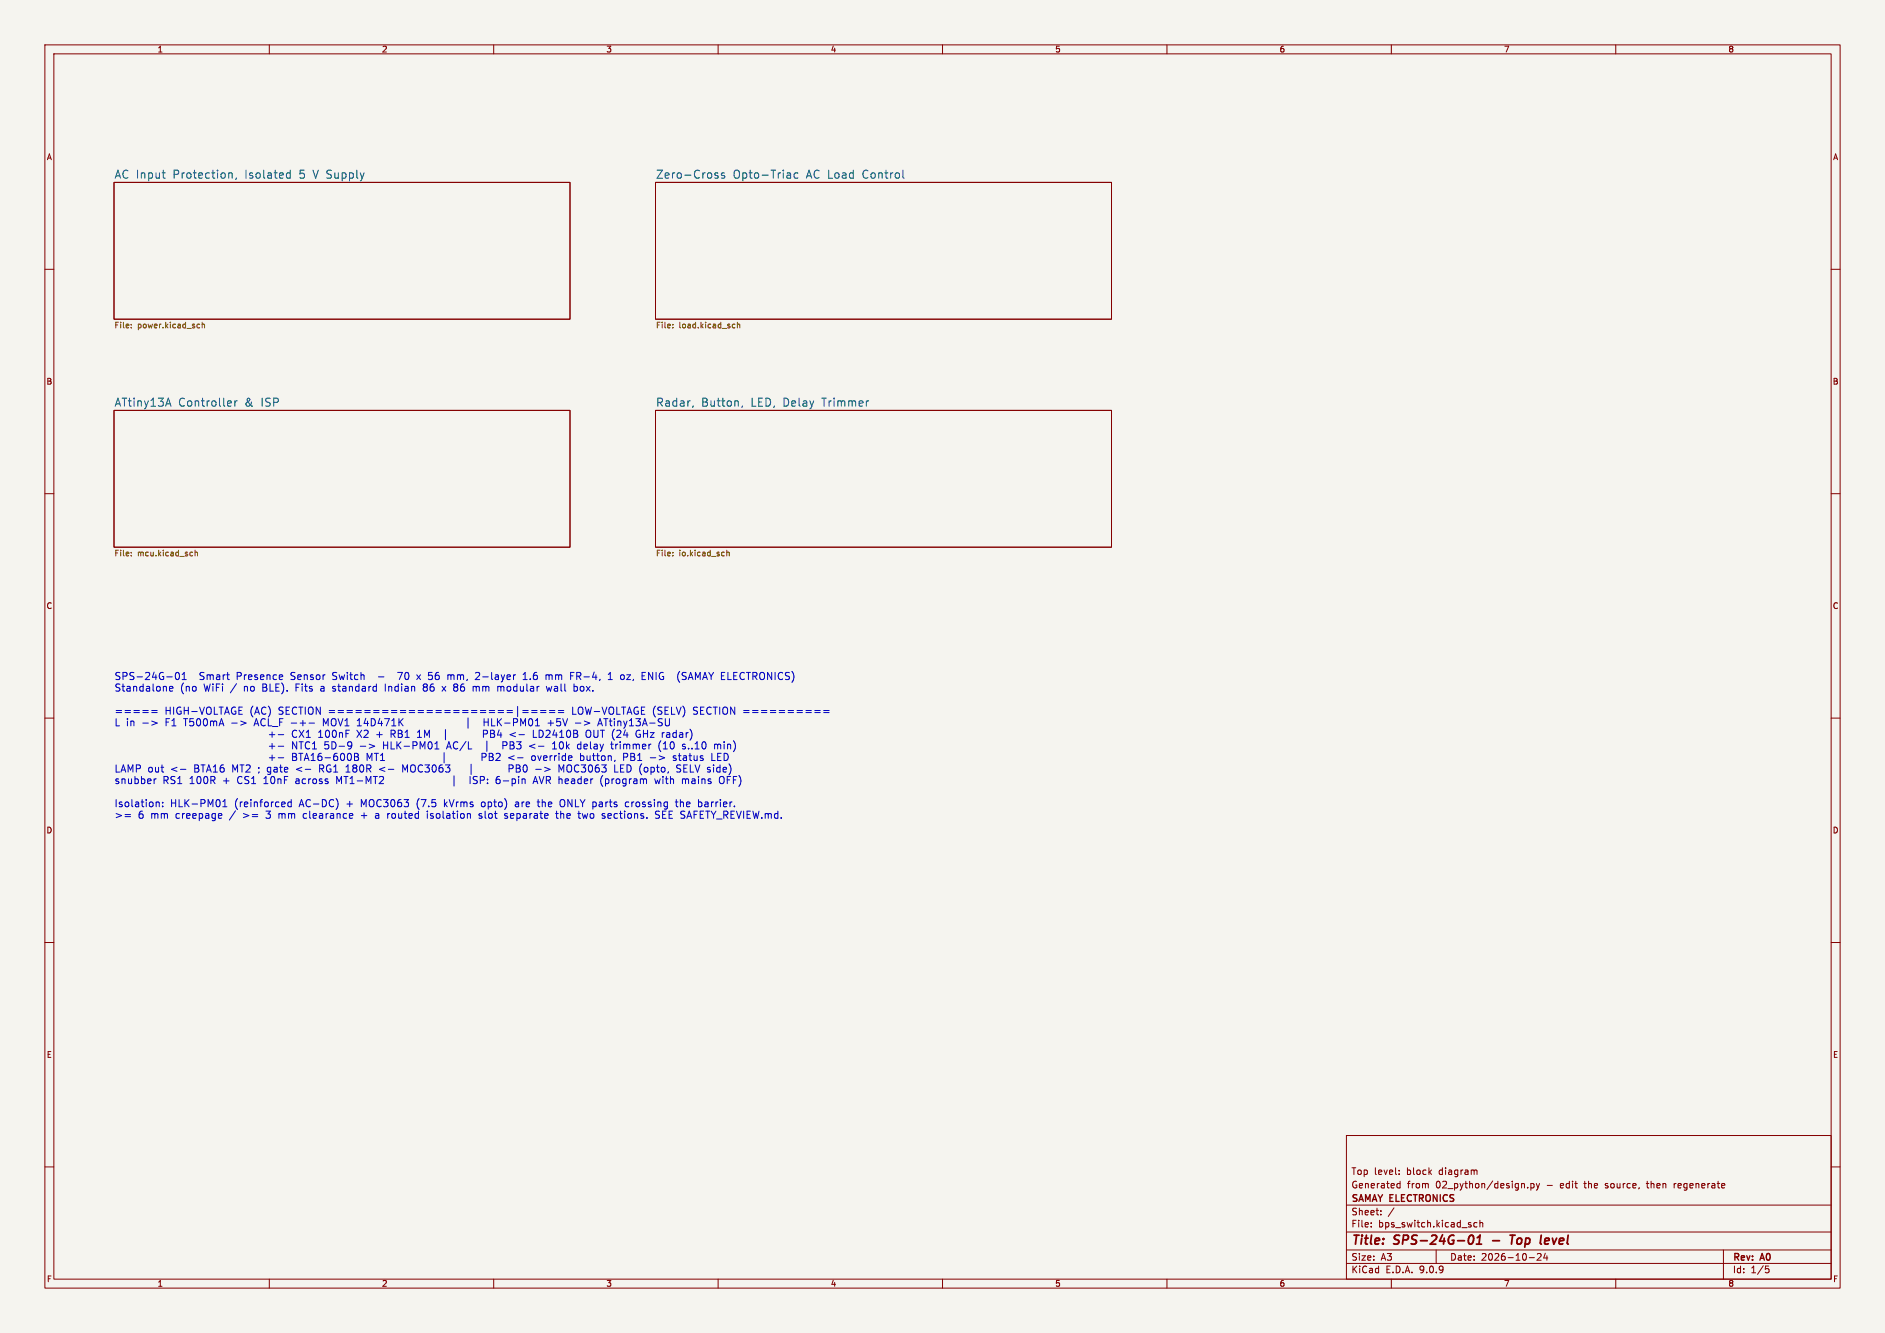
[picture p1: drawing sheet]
<svg xmlns="http://www.w3.org/2000/svg" width="420mm" height="297mm" viewBox="0 0 420 297" stroke-linecap="round" stroke-linejoin="round" font-family="sans-serif">
<path d="M0 0h420v297h-420z" fill="#f5f4ef" stroke="#f5f4ef" stroke-width=".22"/>
<g fill="none" stroke="#840000" stroke-width=".22">
<path d="M10 10h400v277h-400zM12 12h396v273h-396zM60 10v2M110 10v2M160 10v2M210 10v2M260 10v2M310 10v2M360 10v2M25.4 40.6h101.6v30.5h-101.6zM146 40.6h101.6v30.5h-101.6zM10 60h2"/>
<path d="M408 60h2M25.4 91.4h101.6v30.5h-101.6zM146 91.4h101.6v30.5h-101.6zM10 110h2M408 110h2M10 160h2M408 160h2M10 210h2M408 210h2M300 253h108v32h-108zM10 260h2M300 278.5h108"/>
<path d="M300 274.5h108M300 268.5h108M305.5 273.2v.2M305.5 272.5v.1M307.7 270.5v.2M307.7 269.8v.1M310.6 269.1l-1.3 1.9M311.4 264.6h.5M311.4 263.8h.5M311.7 261.5v.2M311.7 260.8v.1M311.9 263.2v1.5"/>
<path d="M320 278.5v3M328.9 260.7l.2 .2v.8M329.1 272.5l-.4-.1-.3 .3 .1 .6h.6M329.7 272.5l.2-.1 .4 .1 .1 .9M329.7 271.9v1.5M340.4 264.5v.2M341.1 263.8l.4-.1 .3 .3-.1 .6h-.6M341.1 263.7v1.5M342.3 263.7l.4 1M342.7 264.7l-.4 .5M343 263.7l-.3 1M343.3 279.4v.5l-.9 .9h1"/>
<path d="M344.3 279.2l-.4 1.1h1M344.7 279.8v1M366.8 263.7h.6M373 263.7v1M373.3 263.7l-.3 .3M384 278.5v6.5M408 260h2M60 285v2M110 285v2M160 285v2M210 285v2M260 285v2"/>
<path d="M300 281.5h108M310 285v2M340.7 280.2h1.2M360 285v2M393.4 282.1h.7M393.5 282.7h.4l.3 .2-.2 .6-.5 .1"/>
</g>
<path d="M327.2 276l.3-.6 .5-.2a1.19 1.19 0 0 1-.5 2l-.2-.2M329 277.2h1.1M329.1 275.8l.7-.6-.3 2M332.6 276.4h1.5M336.4 275.2h1.2M337 275.2l-.2 2M344.2 277.1h.8M344.9 275.9h-.4l-.3 .3M345.2 276.3l-1 .2" fill="none" stroke="#840000" stroke-width=".4"/>
<g fill="none" stroke="#006464" stroke-width=".22">
<path d="M36.1 38.5h.7M36.5 39.6l.3 .1M51 38.6h.6l.1 1.1M52.7 39.6l-.2 .4M64 38.6h.7M64 39.6h.7M64.7 37.9v1.8M159.4 38.6h.6M159.4 39l.6 .2v.3l-.2 .2-.5-.1M161.4 38.6l-.4-.1-.3 .3 .1 .2 .6 .2v.4h-.7M175.6 38.5h.3l.3 .3v.9M176.2 39.6l-.6 .1"/>
<path d="M176.2 38.9l-.6 .1M177.8 38.6l-.5-.1-.4 .4v.5l.2 .2h.7M201.2 37.9v1.6l.2 .2M37.1 90h.8M37.5 88.7l.6 1.8M51.3 89.3l.3 .4-.9 .2M51.5 90.4l-.2 .1M52.3 89.3v1.2M52.8 89.3l-.3 .1-.2 .3M154.5 90.4l-.2 .4M165.4 90.4l-.1 .4M193.4 89.3h.2"/>
</g>
<g fill="none" stroke="#725600" stroke-width=".22">
<path d="M29.2 72.9v.2M29.2 72.3v.1M44.1 72.2l.4 .1M44.5 73l-.4 .1M45 72.3h.5l.1 .8M45 71.8v1.3M149.9 72.9v.2M149.9 72.3v.1M163.4 72.2l.3 .1M163.7 73l-.3 .1M164.3 72.3h.5v.8M164.3 71.8v1.3"/>
<path d="M29.2 123.1v.1M29.2 123.7v.2M42.8 123l.1 .1M42.9 123.8l-.1 .1M43.5 122.6v1.3M43.5 123.1h.4l.1 .8M149.9 123.1v.1M149.9 123.7v.2M161.9 123.1h.5l.1 .8M161.9 122.6v1.3"/>
</g>
<g fill="none" stroke="#0000c2" stroke-width=".22">
<path d="M31.8 158.3h1.2M31.8 158.8h1.2M33.8 158.3h1.2M33.8 158.8h1.2M37.2 150.8h1.2M37.8 153.5l.7-.2v-.3l-.5-.1-.2 .3v.7h.7M39.2 150l.2-.2a.85 .85 0 0 1 .6 .8 .85 .85 0 0 1-.6 .8l-.2-.1-.1-.5zM40.6 151.4h.9M40.6 150.3l.4-.5v1.6M50.5 150.4h.6M50.9 151.4h.2M62.8 150.4l.2 .3-.8 .2"/>
<path d="M62.9 151.3l-.1 .1M85.8 152.4v1.6M88.6 149.8h1.1M92.9 150.4l.8 1M93.7 150.4l-.8 1M94.4 152.5l-.1 .3 .3 .3-.2 .1-.1 .5 .3 .3M98.5 152.9l.8 1.1M99.3 152.9l-.8 1.1M99.8 150.4v1M100.4 150.4h-.4l-.2 .1M104.3 160v2.3M105.4 153.1l.5-.2 .2 .3"/>
<path d="M106.7 149.9l-.5-.1-.2 .2M106.8 150.5l-.9 .9h1M109 158.3h1.2M109 158.8h1.2M111 158.3h1.2M111 158.8h1.2M111.5 153l.1 .2M111.6 153.2v.8M111.7 153l-.1 .2M113 158.3h1.2M113 158.8h1.2M115.3 157.4v2.3"/>
<path d="M116.5 158.3h1.2M116.5 158.8h1.2M116.5 151.4h1M116.5 150.3l.5-.5v1.6M118.5 158.3h1.2M118.5 158.8h1.2M120.4 158.3h1.3M120.4 158.8h1.3M121.7 152.9l.3 1.1 .3-.8 .3 .8 .3-1.1M121.7 150.4h.4l.2 .2M122.3 150.6v.8M122.4 158.3h1.2"/>
<path d="M122.4 158.8h1.2M122.8 150.4l-.5 .2M124.4 158.3h1.2M124.4 158.8h1.2M127.1 150.6h.6M127.9 153l.5-.1 .3 .3-.2 .7h-.6M127.9 149.8h-.8v1.6M135.5 151.4h.9M135.5 150.3l.5-.5v1.6M139 150.5v.8M143.8 149.8h-.7v1.6M144.5 151.4v-1.6l.9 1.6"/>
<path d="M151.2 151.7l.2 .3M151.4 149.6l-.2 .3M152.8 151.3l-.2 .1-.6-.1M152.9 149.9l-.6-.1-.3 .3 .1 .4 .7 .3M179.6 158.3h1.2M179.6 158.8h1.2M181.5 158.3h1.3M181.5 158.8h1.3M183.5 158.3h1.2M183.5 158.8h1.2M31.8 161.1h1.2M33.8 160.7l1.2 .4-1.2 .5"/>
<path d="M34.3 173.5v1.1M34.8 173.5l-.5 .3M34.9 178.8h.5l.1 1M36.2 179.6v.2M36.2 178.8v.1M40.2 171.4h1.2M49.7 179.8h.9M49.7 178.6l.4-.4v1.6M51.6 161.1h1.3M53.6 160.7l1.2 .4-1.2 .5M60 163.7h1.2M60 166.3h1.2"/>
<path d="M60 168.8h1.2M60.6 163.1v1.2M60.6 165.7v1.2M60.6 168.2v1.2M62 163.7h1.2M62 166.3h1.2M62 168.8h1.2M64.9 178.8l-.5-.1-.3 .3 .2 .7h.6M64.9 178.2v1.6M65.2 167.8v1.6M66 168.8v.5M66.1 164.1l-.1 .1"/>
<path d="M66.1 165.3v1.6l-.9-1.6v1.6M66.6 167.8h.9M66.6 162.7l1.1 1.6M66.6 165.3h1M67 167.8v1.6M67.1 165.3v1.6M67.7 162.7l-1.1 1.6M67.9 169h.8M68.1 165.7v.8M68.3 167.8l-.5 1.6M68.9 161.1h1.2M71.2 170.4v1.6"/>
<path d="M71.2 171.3h.6M73.3 163v1M74.2 162.8l-.2 .5 .2 .8M74.8 165.7v.8M75.2 178.4l.1 .6-.1 .9M77.1 172h.9M77.4 170.7l-.3 .2M79.6 161.7h.9M81.8 167.8l.5 1.2 .6-1.2v1.6M82 162.8v.6l-1 .9h1M82.3 165.8l1.2 .5-1.2 .4M83.9 167.8v1.6"/>
<path d="M84.8 169.4h.9M84.9 168.2l-.1 .1M85.5 165.3v1.6M85.8 171l-1.3 .4 1.3 .5M86.4 165.3v1.6M87.1 162.7v1.6M87.1 163.5h.6M87.1 165.3v1.6h.8M88.4 165.3v1.6M88.7 166l.6 .9M88.7 162.7v1.6M89.3 165.3l-.9 .9"/>
<path d="M90.3 164.3h.9M90.3 171.6l-.6-1.2v1.6M90.7 162.7l-.4 .5M98.9 167.7v2.3M99.3 162.5v2.3M101.2 172.8v2.3M102 165.4a.76 .76 0 0 0-1.1 .6 .76 .76 0 0 0 .8 .9l.3-.2M103.8 165.2l-1.3 2.1M104.7 173v1.6M105 170.3v2.3M105.5 173.2v.4l.7 .3 .1 .4-.3 .3-.6-.1M107.4 167.8v1.6"/>
<path d="M107.7 163.5h.8l.1-.3-.1-.4-.8-.1v1.6M107.9 160.1v1.6M107.9 160.9h.9M108.2 168l.1 .4-.1 .2-.8 .1M108.8 160.1v1.6M109 167.8h.5l.3 .4-.3 .4 .3 .2 .1 .3-.3 .3h-.6zM109 168.6h.5M109.3 163.5h.5M109.5 160.1v1.6h.8M109.8 162.7h-.5v1.6l.8-.2 .1-.3-.4-.3M110.1 162.8v.4l-.3 .3M110.5 168l.6-.2 .3 .5-.9 1.1h.9"/>
<path d="M111.2 162.6l-.4 1.2h1M111.6 163.2v1.1M112.1 174h1.2M113.4 170.4v1.6M113.7 165.3v1.6l.8-.2 .1-.4-.4-.3M113.7 166h.5M114.3 170.6v.4l-.1 .2-.8 .1M114.4 165.4l.1 .3-.3 .3M115 170.4v1.6h.6M115 171.2h.6M115 178.7l-.1 .1M115 179.1l-.2 .3 .2 .4"/>
<path d="M116.1 166.6l-.3 .3-.7-.2M116.1 165.3l-.5 .6 .3 .1 .2 .2M118.8 168.4l-.3 .3v.4l.3 .3M118.8 174.6l.5-1.6 .5 1.6M118.8 162.7v1.6M118.9 174.1h.8M119.7 178.7h.6M119.9 178.2v1.3l.2 .3M120.1 162.7v1.6M120.1 173l.6 1.6 .5-1.6M121.7 162.8l.6-.1 .3 .5-1 1.1h1M122.1 161.1h1.2"/>
<path d="M122.6 168.4v1M122.7 160.5v1.2M123 168.4l-.4 .3M123.4 165.5l.2-.2v1.6M123.6 168.4v1M123.6 162.6l-.4 1.2h1M124 168.4l-.4 .3M124 161.6l.2 .1M124.5 172v-1.6l.6 1.2 .5-1.2v1.6M124.9 160.1h-.8l-.1 .8 .2-.2M125.4 165.4l.1 .5-.1 .8M125.5 178.2a.54 .54 0 0 0-.7 .5v.5a.54 .54 0 0 0 .7 .6"/>
<path d="M126.2 165.3v1.6M126.4 166.3l.4 .6M126.5 170.5a1.14 1.14 0 0 0 0 1.4M126.8 165.8l-.6 .6M130.2 160.7l1.2 .4-1.2 .5M132.4 166.8h.7M132.4 165.9l.5-.1 .2 .2M132.9 168.4h.6M133.1 166.2l-.7 .1M133.2 161.7l.5-1.6 .5 1.6M133.2 169.4h.3M133.3 161.3h.8"/>
<path d="M133.8 162.7h.9M134.1 168.5l-.1 .6 .3 .3h.4l.1-.3-.1-.6M135 160.1v1.6M135.1 173.5h.3l.3 .3-.1 .6-.5 .2M138.3 170.4v1.6h.7M138.3 171.2h.5M140.1 178.8l-.5-.1-.3 .3 .2 .7h.6M140.2 165.9l.1 1M147.1 173.5l-.3 1.1-.3-.8-.3 .8M147.7 173.5v1.1M150.2 165.9l-.1 .8-.4 .2M150.5 178.7h.6"/>
<path d="M150.6 168.5l-.4-.1-.2 .2 .1 .2 .5 .2v.4h-.6M150.7 178.2v1.3l.4 .3M151.4 167.8v1.4M151.6 171.4v.5M152.4 170.4v1.6h.7M152.4 171.2h.5M153.7 167.8v1.4M154.6 168.4l.1 1h.4l.2-.1M154.7 174h-.4l-.2 .2 .1 .3 .5 .1M155.3 168.4v1M155.8 178.7h.3l.3 .3-.1 .6-.5 .2M156 169.4h.2"/>
<path d="M156.1 168.5v.3M156.4 165.9l.1 .8 .4 .2M162 173.8h.6M162 173v1.6M163.4 165a1.83 1.83 0 0 1 0 2.5M27.9 181.5h1.2M27.9 181.9h1.2M49.2 181.3l.2 .3-.7 .2M49.3 182.3h-.1M67.6 181.4v.8M78.5 181.3l.1 .3-.8 .2M80.5 181.7h1.2"/>
<path d="M84.2 181.3h-.5M84.2 181.7h-.3l-.3 .2 .1 .4h.5M86.8 181.3h-.3M95.2 181.3v1M107.3 181.3h-.4l-.2 .3 .7 .4M107.4 182.1l-.2 .2h-.5M112.5 181.3v.4l.5 .2 .1 .2-.2 .2h-.5M123.8 181.3h.6M124 180.7v1.4l.4 .2M129.7 181.3l.3 1M146.1 181.3l.7 .3 .1 .4-.3 .3h-.6"/>
</g>
<g font-size="2.8" fill="#840000">
<text x="301" y="277.9">Title:</text>
<text x="310.6" y="277.9">SPS-24G-01</text>
<text x="338.2" y="277.9">Top</text>
<text x="345.6" y="277.9">level</text>
</g>
<g font-size="2.5" fill="#006464">
<text x="25.4" y="39.9">AC Input</text>
<text x="38.5" y="39.9">Protection,</text>
<text x="54.6" y="39.9">Isolated</text>
<text x="66.8" y="39.9">5</text>
<text x="69.9" y="39.9">V Supply</text>
<text x="146" y="39.9">Zero-Cross</text>
<text x="163.2" y="39.9">Opto-Triac</text>
<text x="179.6" y="39.9">AC Load</text>
<text x="192.2" y="39.9">Control</text>
<text x="25.4" y="90.7">ATtiny13A</text>
<text x="39.6" y="90.7">Controller</text>
<text x="54.5" y="90.7">&amp;</text>
<text x="58.2" y="90.7">ISP</text>
<text x="146" y="90.7">Radar,</text>
<text x="156.2" y="90.7">Button,</text>
<text x="167.2" y="90.7">LED, Delay</text>
<text x="183.2" y="90.7">Trimmer</text>
</g>
<g font-size="2.2" fill="#0000c2">
<text x="25.4" y="151.8">SPS-24G-01</text>
<text x="25.4" y="154.4">Standalone</text>
<text x="40.1" y="154.4">(no</text>
<text x="44.4" y="151.8">Smart</text>
<text x="45.4" y="154.4">WiFi</text>
<text x="51.5" y="154.4">/</text>
<text x="52.8" y="151.8">Presence</text>
<text x="54.5" y="154.4">no</text>
<text x="58.8" y="154.4">BLE).</text>
<text x="65" y="151.8">Sensor</text>
<text x="66.3" y="154.4">Fits</text>
<text x="72" y="154.4">a</text>
<text x="74.4" y="151.8">Switch</text>
<text x="74.8" y="154.4">standard</text>
<text x="84.8" y="151.8">-</text>
<text x="86.6" y="154.4">Indian</text>
<text x="89.5" y="151.8">70</text>
<text x="93.9" y="151.8">x 56</text>
<text x="95.3" y="154.4">86</text>
<text x="99.7" y="154.4">x 86</text>
<text x="101" y="151.8">mm,</text>
<text x="106.7" y="154.4">mm</text>
<text x="107.3" y="151.8">2-layer</text>
<text x="112.3" y="154.4">modular</text>
<text x="118.1" y="151.8">1.6</text>
<text x="123.2" y="151.8">mm</text>
<text x="123.5" y="154.4">wall</text>
<text x="128.9" y="151.8">FR-4,</text>
<text x="129.6" y="154.4">box.</text>
<text x="137.4" y="151.8">1</text>
<text x="140.3" y="151.8">oz,</text>
<text x="145.2" y="151.8">ENIG</text>
<text x="153.4" y="151.8">(SAMAY ELECTRONICS)</text>
<text x="25.4" y="159.5">=====</text>
<text x="36.7" y="159.5">HIGH-VOLTAGE</text>
<text x="55.7" y="159.5">(AC)</text>
<text x="62.2" y="159.5">SECTION =====================|=====</text>
<text x="127.8" y="159.5">LOW-VOLTAGE</text>
<text x="145.9" y="159.5">(SELV)</text>
<text x="155" y="159.5">SECTION ==========</text>
<text x="25.4" y="162.1">L in</text>
<text x="36.9" y="162.1">F1</text>
<text x="41.2" y="162.1">T500mA</text>
<text x="57.2" y="162.1">ACL_F -+-</text>
<text x="63.4" y="164.7">+-</text>
<text x="63.4" y="167.3">+-</text>
<text x="68.7" y="164.7">CX1</text>
<text x="68.7" y="167.3">NTC1</text>
<text x="72.7" y="162.1">MOV1</text>
<text x="74.7" y="164.7">100nF</text>
<text x="76.1" y="167.3">5D-9</text>
<text x="80.4" y="162.1">14D471K</text>
<text x="83.4" y="164.7">X2</text>
<text x="84.1" y="167.3">-&gt;</text>
<text x="87.8" y="164.7">+</text>
<text x="89.4" y="167.3">HLK-PM01</text>
<text x="91.2" y="164.7">RB1</text>
<text x="103.8" y="167.3">AC/L</text>
<text x="110.4" y="162.1">HLK-PM01</text>
<text x="112.4" y="167.3">|</text>
<text x="113" y="164.7">PB4</text>
<text x="116.6" y="167.3">PB3</text>
<text x="119.1" y="164.7">&lt;-</text>
<text x="122.7" y="167.3">&lt;-</text>
<text x="124.4" y="164.7">LD2410B</text>
<text x="124.8" y="162.1">+5V</text>
<text x="128" y="167.3">10k</text>
<text x="131" y="162.1">-&gt;</text>
<text x="133.7" y="167.3">delay</text>
<text x="136.3" y="162.1">ATtiny13A-SU</text>
<text x="136.3" y="164.7">OUT (24</text>
<text x="141.4" y="167.3">trimmer</text>
<text x="147.7" y="164.7">GHz radar)</text>
<text x="152.1" y="167.3">(10</text>
<text x="157.5" y="167.3">s..10</text>
<text x="25.4" y="172.4">LAMP out</text>
<text x="38" y="172.4">&lt;-</text>
<text x="43.3" y="172.4">BTA16</text>
<text x="51.9" y="172.4">MT2 ; gate</text>
<text x="63.4" y="169.8">+-</text>
<text x="66.5" y="172.4">&lt;-</text>
<text x="68.7" y="169.8">BTA16-600B</text>
<text x="71.8" y="172.4">RG1</text>
<text x="77.9" y="172.4">180R</text>
<text x="85.4" y="172.4">&lt;-</text>
<text x="85.4" y="169.8">MT1</text>
<text x="90.8" y="172.4">MOC3063</text>
<text x="106" y="172.4">|</text>
<text x="113.2" y="169.8">PB2</text>
<text x="115.7" y="172.4">PB0</text>
<text x="119.3" y="169.8">&lt;-</text>
<text x="121.8" y="172.4">-&gt;</text>
<text x="124.6" y="169.8">override</text>
<text x="127.1" y="172.4">MOC3063</text>
<text x="135.6" y="169.8">button,</text>
<text x="139.6" y="172.4">LED (opto,</text>
<text x="145.3" y="169.8">PB1</text>
<text x="151.4" y="169.8">-&gt;</text>
<text x="153.8" y="172.4">SELV side)</text>
<text x="156.7" y="169.8">status</text>
<text x="25.4" y="175">snubber</text>
<text x="36.2" y="175">RS1</text>
<text x="42.2" y="175">100R</text>
<text x="49.7" y="175">+</text>
<text x="53.1" y="175">CS1</text>
<text x="59.1" y="175">10nF</text>
<text x="66.3" y="175">across</text>
<text x="75.5" y="175">MT1-MT2</text>
<text x="107.1" y="175">ISP:</text>
<text x="113.1" y="175">6-pin</text>
<text x="121.7" y="175">AVR header</text>
<text x="136.8" y="175">(program</text>
<text x="149.1" y="175">with</text>
<text x="155.3" y="175">mains</text>
<text x="163.7" y="175">OFF)</text>
<text x="25.4" y="180.1">Isolation:</text>
<text x="25.4" y="182.7">&gt;=</text>
<text x="30.7" y="182.7">6</text>
<text x="33.6" y="182.7">mm</text>
<text x="37.9" y="180.1">HLK-PM01</text>
<text x="39.2" y="182.7">creepage</text>
<text x="51.4" y="182.7">/</text>
<text x="52.3" y="180.1">(reinforced</text>
<text x="54.4" y="182.7">&gt;=</text>
<text x="59.7" y="182.7">3</text>
<text x="62.6" y="182.7">mm</text>
<text x="66.8" y="180.1">AC-DC)</text>
<text x="68.2" y="182.7">clearance</text>
<text x="77.4" y="180.1">+</text>
<text x="80.7" y="180.1">MOC3063</text>
<text x="81.3" y="182.7">+</text>
<text x="84.6" y="182.7">a</text>
<text x="87.4" y="182.7">routed</text>
<text x="93.3" y="180.1">(7.5</text>
<text x="96.4" y="182.7">isolation</text>
<text x="99.5" y="180.1">kVrms</text>
<text x="107.9" y="180.1">opto)</text>
<text x="108.1" y="182.7">slot</text>
<text x="113.9" y="182.7">separate</text>
<text x="115.6" y="180.1">are</text>
<text x="120.8" y="180.1">the</text>
<text x="125.6" y="182.7">the</text>
<text x="125.9" y="180.1">ONLY parts</text>
<text x="130.7" y="182.7">two</text>
<text x="136.1" y="182.7">sections.</text>
<text x="140.7" y="180.1">crossing</text>
<text x="148.1" y="182.7">SEE SAFETY_REVIEW.md.</text>
<text x="152.1" y="180.1">the</text>
<text x="157.2" y="180.1">barrier.</text>
</g>
<g font-size="2.1" fill="#840000">
<text x="301" y="262">Top</text>
<text x="306.1" y="262">level:</text>
<text x="313.4" y="262">block</text>
<text x="320.7" y="262">diagram</text>
<text x="301" y="268.2">SAMAY ELECTRONICS</text>
<text x="301" y="265">Generated</text>
<text x="313.5" y="265">from</text>
<text x="319.9" y="265">02_python/design.py</text>
<text x="344.7" y="265">-</text>
<text x="347.9" y="265">edit</text>
<text x="353.4" y="265">the</text>
<text x="358.2" y="265">source,</text>
<text x="367.7" y="265">then</text>
<text x="373.8" y="265">regenerate</text>
<text x="301" y="273.7">File:</text>
<text x="301" y="271">Sheet:</text>
<text x="307.1" y="273.7">bps_switch.kicad_sch</text>
<text x="301" y="281.1">Size:</text>
<text x="307.6" y="281.1">A3</text>
<text x="323" y="281.1">Date:</text>
<text x="330" y="281.1">2026-10-24</text>
<text x="386" y="281.3">Rev:</text>
<text x="392.4" y="281.3">A0</text>
<text x="301" y="283.9">KiCad</text>
<text x="308.7" y="283.9">E.D.A.</text>
<text x="316.3" y="283.9">9.0.9</text>
<text x="386" y="283.9">Id:</text>
<text x="390.1" y="283.9">1/5</text>
</g>
<g font-size="1.8" fill="#840000">
<text x="35" y="11.9">1</text>
<text x="85" y="11.9">2</text>
<text x="135" y="11.9">3</text>
<text x="185" y="11.9">4</text>
<text x="235" y="11.9">5</text>
<text x="285" y="11.9">6</text>
<text x="335" y="11.9">7</text>
<text x="385" y="11.9">8</text>
<text x="10.3" y="35.9">A</text>
<text x="408.3" y="35.9">A</text>
<text x="10.3" y="85.9">B</text>
<text x="408.2" y="85.9">B</text>
<text x="10.3" y="135.9">C</text>
<text x="408.2" y="135.9">C</text>
<text x="10.3" y="185.9">D</text>
<text x="408.2" y="185.9">D</text>
<text x="10.3" y="235.9">E</text>
<text x="408.3" y="235.9">E</text>
<text x="10.3" y="285.9">F</text>
<text x="35" y="286.9">1</text>
<text x="85" y="286.9">2</text>
<text x="135" y="286.9">3</text>
<text x="185" y="286.9">4</text>
<text x="235" y="286.9">5</text>
<text x="285" y="286.9">6</text>
<text x="335" y="286.9">7</text>
<text x="385" y="286.9">8</text>
<text x="408.3" y="285.9">F</text>
</g>
<g font-size="1.8" fill="#725600">
<text x="25.4" y="73.5">File:</text>
<text x="30.6" y="73.5">power.kicad_sch</text>
<text x="146" y="73.5">File:</text>
<text x="151.3" y="73.5">load.kicad_sch</text>
<text x="25.4" y="124.3">File:</text>
<text x="30.6" y="124.3">mcu.kicad_sch</text>
<text x="146" y="124.3">File:</text>
<text x="151.3" y="124.3">io.kicad_sch</text>
</g>
</svg>
